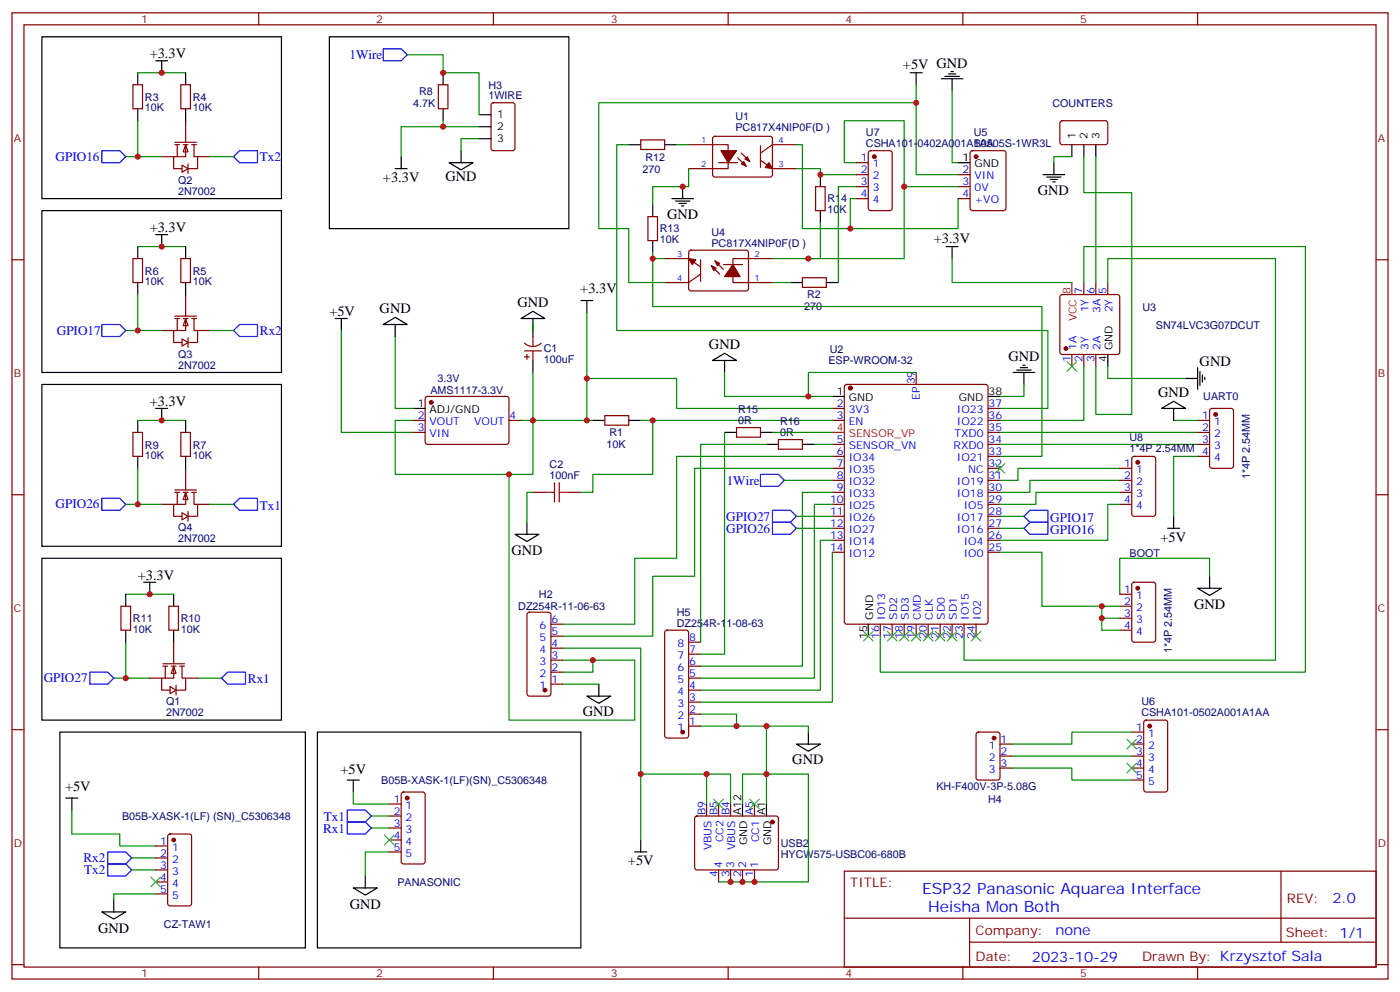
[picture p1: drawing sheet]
<svg xmlns="http://www.w3.org/2000/svg" width="412mm" height="292mm" viewBox="0 0 412 292" stroke-linecap="round" stroke-linejoin="round" font-family="sans-serif">
<g fill="none" stroke="#870000" stroke-width=".35">
<path d="M3.5 3.8h405.4v284.3h-405.4zM7.1 7.3h398.2v277.3h-398.2zM76.2 3.8v3.5M145.3 3.8v3.5M214.5 3.8v3.5M283.6 3.8v3.5M352.8 3.8v3.5M129.1 24.9h2.8v7.1h-2.8zM144.9 30.4l.4-.2h5.7l.6 .5 .1 12.9-.5 .7h-5.9l-.6-.4-.1-13zM3.5 76.4h3.6M405.3 76.4h3.6M248.9 113.3l.5-.2h40.9l.7 .5v69.4l-.4 .6-41.2 .1-.6-.5-.1-69.4z"/>
<path d="M269.9 109.6v3.5M245.2 120.2h3.5M245.2 123.7h3.5M245.2 130.8h3.5M245.2 134.3h3.5M245.2 137.8h3.5M291 120.2h3.6M291 123.7h3.6M291 130.8h3.6M291 134.3h3.6M291 137.8h3.6M291 127.2h3.6"/>
<path d="M3.5 145.6h3.6M245.2 141.4h3.5M245.2 144.9h3.5M245.2 148.4h3.5M245.2 151.9h3.5M245.2 155.5h3.5M245.2 159h3.5M291 141.4h3.6M291 144.9h3.6M291 148.4h3.6M291 151.9h3.6M291 155.5h3.6"/>
<path d="M291 159h3.6M405.3 145.6h3.6M49.7 178.4h2.9v7.1h-2.9zM245.2 162.5h3.5M291 162.5h3.6M259.3 183.7v3.5M262.8 183.7v3.5M266.3 183.7v3.5M269.9 183.7v3.5M273.4 183.7v3.5M276.9 183.7v3.5M280.5 183.7v3.5"/>
<path d="M284 183.7v3.5M287.5 183.7v3.5M3.5 214.7h3.6M405.3 214.7h3.6M248.7 256.4h156.6v28.2h-156.6zM377.3 256.4v20.9M248.7 270.2h156.5M285.6 277.3h119.6M285.6 270.2v14.1M3.5 283.9h3.6M76.2 284.6v3.5M145.3 284.6v3.5"/>
<path d="M214.5 284.6v3.5M283.6 284.6v3.5M352.8 284.6v3.5M405.3 283.9h3.6"/>
</g>
<g fill="none" stroke="#000" stroke-width=".35">
<path d="M97 10.8h70.6v56.5h-70.6zM130.5 21.4v3.5M130.5 32v3.5M141.1 33.8h3.5M141.1 37.3h3.5M141.1 40.8h3.5M245.2 116.7h3.5M291 116.7h3.6M42.3 171.3h3.6M44.1 171.3v3.6M51.2 174.9v3.5M51.2 185.5v3.5"/>
<path d="M255.8 183.7v3.5"/>
</g>
<path d="M112.9 14.4h5.3l1.7 1.7-1.7 1.8h-5.3zM224 139.6h5.3l1.8 1.8-1.8 1.7h-5.3zM227.5 153.7h5.3l1.8 1.8-1.8 1.7h-5.3zM227.5 150.2h5.3l1.8 1.7-1.8 1.8h-5.3zM301.6 151.9l1.8-1.7h5.3v3.5h-5.3zM303.4 153.7h5.3v3.5h-5.3l-1.8-1.7z" fill="none" stroke="#00f" stroke-width=".35"/>
<path d="M118.2 37.3h22.9M130.5 35.5v1.8M37 174.9h14.2M33.5 199.6h10.6M37 189v10.6M58.2 199.6h7.1" fill="none" stroke="#008700" stroke-width=".35"/>
<circle cx="250.5" cy="114.2" r=".53" fill="#870000" stroke="#870000" stroke-width=".35"/>
<path d="M245.2 127.2h3.5" fill="none" stroke="#f00" stroke-width=".35"/>
<g fill="#fff" stroke="#870000" stroke-width=".35">
<path d="M51.2 196l.7 2.2h-1.5z"/>
<path d="M50.1 202l1.8 1.1-1.8 1.1z"/>
</g>
<g fill="none" stroke="#870000" stroke-width=".35">
<path d="M312.4 35.7l.5-.2 13 .1 .4 .6v5.9l-.7 .5-13-.1-.4-.6v-5.7zM157 99v2.8M125.5 116.9l.4-.2h23.6l.4 .7v12.9l-.7 .5-23.5-.1-.5-.6v-12.7zM154.5 101a3.5 3.5 0 0 0 4.9 0M154.5 103.3h5M154.5 105h1.4M155.2 104.3v1.4M157 103.3v2.8M39.2 127.2h2.8v7.1h-2.8zM121.7 123.7h3.5M121.7 127.2h3.5M149.9 123.7h3.6"/>
<path d="M178.2 122.3h7v2.8h-7zM352.8 123.7h3.5M352.8 127.2h3.5M352.8 130.8h3.5M352.8 134.3h3.5M356.5 120.4l.5-.2h5.7l.6 .4 .1 16.5-.5 .7h-5.9l-.6-.4-.1-16.5zM157 144.9h3.5M167.6 144.9h3.5M35.6 178.4h2.9v7.1h-2.9zM44.1 199.6h3.5M48 195.3h6.3M48 196h1.4"/>
<path d="M48.7 196v3.6M50.4 196h1.5M51.2 196v3.6h-3.6v3.5h2.5M51.2 189v6.3M52.9 196h1.4M53.6 196v3.6h1.1v3.5h-2.8M54.7 199.6h3.5M51.9 201.7v2.8M114.7 236.6h3.5M118.4 233.3l.5-.2h5.6l.7 .4v20l-.4 .7h-5.9l-.7-.4v-20zM114.7 250.7h3.5M114.7 247.2h3.5"/>
<path d="M114.7 243.7h3.5M114.7 240.1h3.5"/>
</g>
<g fill="none" stroke="#000" stroke-width=".35">
<path d="M116.4 49.6h3.5M118.2 46.1v3.5M315.7 42.6v3.5M319.3 42.6v3.5M322.8 42.6v3.5M98.8 93.7h3.5M100.5 93.7v3.6M157 95.5v3.5M171.1 88.4h3.5M172.9 88.4v3.6M12.3 113.1h70.6v47.7h-70.6zM157 106.1v3.5"/>
<path d="M298.4 109.6h6.4M299.5 108.9h4.2M300.6 108.2h2.1M301.3 107.5h.7M301.6 109.6v3.5M40.6 123.7v3.5M40.6 134.3v3.5M121.7 120.2h3.5M174.6 123.7h3.6M185.2 123.7h3.5M12.3 164.3h70.6v47.6h-70.6zM37 174.9v3.5"/>
<path d="M37 185.5v3.5M17.6 215.4h72.4v63.5h-72.4zM93.5 215.4h77.6v63.5h-77.6zM19.4 234.8h3.5M21.2 234.8v3.6M102.3 229.6h3.5M104.1 229.6v3.5"/>
</g>
<path d="M30 146.6h5.3l1.7 1.8-1.7 1.8h-5.3zM68.8 148.4l1.8-1.8h5.2v3.6h-5.2zM26.5 197.8h5.2l1.8 1.8-1.8 1.7h-5.2zM65.3 199.6l1.7-1.8h5.3v3.5h-5.3zM102.3 238.4h5.3l1.8 1.7-1.8 1.8h-5.3zM31.7 254.2h5.3l1.8 1.8-1.8 1.8h-5.3zM31.7 250.7h5.3l1.8 1.8-1.8 1.7h-5.3zM102.3 241.9h5.3l1.8 1.8-1.8 1.7h-5.3z" fill="none" stroke="#00f" stroke-width=".35"/>
<g fill="none" stroke="#008700" stroke-width=".35">
<path d="M119.9 16.1h10.6v5.3h10.6v12.4M118.2 37.3v8.8M135.8 40.8h5.3M100.5 97.3v29.9h21.2M301.6 113.1v3.6h-7M294.6 127.2h58.2M294.6 130.8h58.2M345.7 123.7h7.1M231.1 141.4h14.1M234.6 151.9h10.6M234.6 155.5h10.6M294.6 162.5h12.3v15.9h17.7v3.5h5.2"/>
<path d="M104.1 233.1v3.5h10.6M38.8 252.5h7.1M38.8 256h7.1M109.4 243.7h5.3M109.4 240.1h5.3"/>
</g>
<path d="M160.5 144.9h2.8M163.3 142.1v5.6M164.7 142.1v5.6M164.7 144.9h2.9" fill="none" stroke="#a10000" stroke-width=".35"/>
<g fill="#870000" stroke="#870000" stroke-width=".35">
<circle cx="358.1" cy="122" r=".53"/>
<circle cx="127" cy="118.4" r=".53"/>
<circle cx="119.9" cy="234.8" r=".53"/>
</g>
<g fill="none" stroke="#3c3" stroke-width=".35">
<path d="M293.2 136.4l2.8 2.8M296 136.4l-2.8 2.8M261.4 185.8l2.8 2.8M264.2 185.8l-2.8 2.8M264.9 185.8l2.9 2.8M267.8 185.8l-2.9 2.8M268.5 185.8l2.8 2.8M271.3 185.8l-2.8 2.8M272 185.8l2.8 2.8M274.8 185.8l-2.8 2.8M275.5 185.8l2.8 2.8M278.3 185.8l-2.8 2.8"/>
<path d="M279 185.8l2.9 2.8M281.9 185.8l-2.9 2.8M286.1 185.8l2.8 2.8M288.9 185.8l-2.8 2.8"/>
</g>
<g fill="#fff" stroke="#870000" stroke-width=".35">
<path d="M54.7 144.9l.7 2.1h-1.4z"/>
<path d="M53.6 150.9l1.8 1-1.8 1.1z"/>
</g>
<g fill="none" stroke="#870000" stroke-width=".35">
<path d="M39.2 76.1h2.8v7h-2.8zM53.3 127.2h2.8v7.1h-2.8zM54.7 137.8v6.4M47.6 148.4h3.6M51.5 144.2h6.4M51.5 144.9h1.4M52.2 144.9v3.5M54 144.9h1.4M54.7 144.9v3.5h-3.5v3.5h2.4M55.4 150.5v2.9M56.4 144.9h1.5M57.1 144.9v3.5h1.1v3.5h-2.8"/>
<path d="M58.2 148.4h3.5"/>
</g>
<path d="M12.3 62h70.6v47.6h-70.6zM40.6 72.6v3.5M40.6 83.1v3.6M45.9 120.2h3.5M47.6 120.2v3.5M54.7 123.7v3.5M54.7 134.3v3.5" fill="none" stroke="#000" stroke-width=".35"/>
<path d="M40.6 123.7h14.1M40.6 137.8v10.6M37 148.4h10.6M61.7 148.4h7.1" fill="none" stroke="#008700" stroke-width=".35"/>
<path d="M30 95.5h5.3l1.7 1.8-1.7 1.7h-5.3zM68.8 97.3l1.8-1.8h5.2v3.5h-5.2z" fill="none" stroke="#00f" stroke-width=".35"/>
<g fill="#fff" stroke="#870000" stroke-width=".35">
<path d="M54.7 93.7l.7 2.1h-1.4z"/>
<path d="M53.6 99.7l1.8 1.1-1.8 1z"/>
</g>
<g fill="none" stroke="#870000" stroke-width=".35">
<path d="M39.2 24.9h2.8v7.1h-2.8zM53.3 76.1h2.8v7h-2.8zM47.6 97.3h3.6M51.5 93h6.4M51.5 93.7h1.4M52.2 93.7v3.6M54 93.7h1.4M54.7 93.7v3.6h-3.5v3.5h2.4M54.7 86.7v6.3M55.4 99.4v2.8M56.4 93.7h1.5M57.1 93.7v3.6h1.1v3.5h-2.8"/>
<path d="M58.2 97.3h3.5"/>
</g>
<path d="M12.3 10.8h70.6v47.7h-70.6zM40.6 21.4v3.5M40.6 32v3.5M45.9 69h3.5M47.6 69v3.6M54.7 72.6v3.5M54.7 83.1v3.6" fill="none" stroke="#000" stroke-width=".35"/>
<path d="M40.6 72.6h14.1M37 97.3h10.6M40.6 86.7v10.6M61.7 97.3h7.1" fill="none" stroke="#008700" stroke-width=".35"/>
<path d="M30 44.3h5.3l1.7 1.8-1.7 1.8h-5.3zM68.8 46.1l1.8-1.8h5.2v3.6h-5.2z" fill="none" stroke="#00f" stroke-width=".35"/>
<g fill="#fff" stroke="#870000" stroke-width=".35">
<path d="M54.7 42.6l.7 2.1h-1.4z"/>
<path d="M53.6 48.6l1.8 1-1.8 1.1z"/>
</g>
<g fill="none" stroke="#870000" stroke-width=".35">
<path d="M53.3 24.9h2.8v7.1h-2.8zM54.7 35.5v6.4M47.6 46.1h3.6M51.5 41.9h6.4M51.5 42.6h1.4M52.2 42.6v3.5M54 42.6h1.4M54.7 42.6v3.5h-3.5v3.5h2.4M55.4 48.2v2.8M56.4 42.6h1.5M57.1 42.6v3.5h1.1v3.5h-2.8M58.2 46.1h3.5"/>
<path d="M188.7 41.2h7.1v2.8h-7.1zM202.8 42.6h11.7v7h-11.7M210.1 40.3l.5-.2 16.5 .1 .4 .6v10.9l-.7 .4-16.5-.1-.4-.6v-10.6zM211.7 47.9h5.6M217.3 46.5l2.5 2.4M218.4 45l2.4 2.5M224 47.2l3.5 2.4h7.1M224 42.9v6.4M234.6 42.6h-7.1l-3.5 2.4M240.2 54.9h2.9v7.1h-2.9zM252.2 47.9h3.6M252.2 51.4h3.6"/>
<path d="M252.2 54.9h3.6M252.2 58.5h3.6M256 44.6l.5-.3h5.6l.7 .5v16.5l-.4 .6-5.9 .1-.7-.5v-16.5zM282.2 51.4h3.6M282.2 54.9h3.6M282.2 58.5h3.6M286 44.6l.5-.3h9.1l.7 .5v16.5l-.4 .6-9.4 .1-.7-.5v-16.5zM190.9 63.7h2.8v7.1h-2.8zM195.8 76.1h7l3.6 2.5M203.1 73.8l.5-.2 16.5 .1 .4 .6-.1 10.9-.6 .4h-16.5l-.5-.7v-10.6zM206.4 76.4v6.4M209.5 78.2l2.5 2.5"/>
<path d="M210.6 76.8l2.5 2.5M213.1 77.9h5.6M227.5 76.1h-11.6v7h11.6M206.4 80.7l-3.6 2.4h-7M236.4 81.7h7v2.9h-7zM312.4 86.9l.5-.2h16.2l.5 .2 .2 .5v16.2l-.2 .5-.5 .2h-16.2l-.5-.2-.2-.5v-16.2zM319.3 83.1v3.6M322.8 83.1v3.6M326.3 83.1v3.6M315.7 104.3v3.5M319.3 104.3v3.5M322.8 104.3v3.5"/>
<path d="M217 125.8h7v2.9h-7zM229.3 129.4h7.1v2.8h-7.1zM329.8 137.8h3.6M333.6 134.5l.5-.2h5.6l.7 .4v16.5l-.4 .7h-5.9l-.7-.4v-16.5zM329.8 141.4h3.6M329.8 144.9h3.6M329.8 148.4h3.6M329.8 174.9h3.6M329.8 178.4h3.6M333.6 171.6l.5-.3h5.6l.7 .5v16.5l-.4 .6-5.9 .1-.7-.5v-16.5zM155.5 180.4l.4-.2h5.7l.6 .4 .1 23.6-.5 .6-5.9 .1-.6-.5-.1-23.5zM162.3 197.8h3.5"/>
<path d="M162.3 194.3h3.5M162.3 190.7h3.5M162.3 187.2h3.5M162.3 183.7h3.5M196 185.7l.5-.2h5.6l.5 .2 .2 .5v30.3l-.2 .5-.5 .2h-5.6l-.5-.2-.2-.5v-30.3zM202.8 199.6h3.6M202.8 196h3.6M202.8 192.5h3.6M202.8 189h3.6M329.8 181.9h3.6M329.8 185.5h3.6M162.3 201.3h3.5"/>
<path d="M202.8 213.7h3.6M202.8 210.1h3.6M202.8 206.6h3.6M202.8 203.1h3.6M287.7 215.6l.5-.2h5.7l.6 .5 .1 12.9-.5 .7-5.9 .1-.6-.5-.1-13zM294.6 219h3.5M333.4 215.4h3.5M333.4 219h3.5M337.1 212.1l.5-.2h5.7l.6 .4 .1 20.1-.5 .6-5.9 .1-.6-.5-.1-20zM208.1 236.6v3.5M211.7 236.6v3.5M215.2 236.6v3.5"/>
<path d="M222.2 236.6v3.5M294.6 222.5h3.5M294.6 226h3.5M333.4 222.5h3.5M333.4 226h3.5M333.4 229.6h3.5M45.9 259.5h3.5M45.9 256h3.5M45.9 252.5h3.5M45.9 249h3.5M49.6 245.6l.5-.2h5.6l.7 .5v20l-.4 .6-5.9 .1-.7-.5v-20zM204.8 240.3l.5-.2 23.6 .1 .4 .6-.1 14.8-.6 .4-23.6-.1-.4-.6v-14.5z"/>
<path d="M211.7 256v3.5M215.2 256v3.5M218.7 256v3.5M222.2 256v3.5M45.9 263.1h3.5"/>
</g>
<g fill="none" stroke="#000" stroke-width=".35">
<path d="M45.9 17.9h3.5M47.6 17.9v3.5M54.7 21.4v3.5M54.7 32v3.5M268.1 21.4h3.5M269.9 21.4v3.5M277.3 23.2h6.3M278.3 22.5h4.3M279.4 21.8h2.1M280.1 21.1h.7M280.5 23.2v3.5M132.3 47.9h7l-3.5 2.1z"/>
<path d="M135.8 44.3v3.6M185.2 42.6h3.5M195.8 42.6h3.5M197.9 58.5h6.4M199 59.2h4.2M200 59.9h2.1M201.1 54.9v3.6M241.7 51.4v3.5M282.2 47.9h3.6M307.3 51.4h6.3M308.3 52.1h4.3M309.4 52.8h2.1"/>
<path d="M310.1 53.5h.7M310.4 47.9v3.5M192.3 60.2v3.5M192.3 70.8v3.5M200.7 60.6h.7M241.7 62v3.5M278.7 72.6h3.5M280.5 72.6v3.5M112.9 95.5l3.5-2.1 3.5 2.1zM116.4 95.5v3.5M153.5 93.7l3.5-2.1 3.5 2.1zM157 93.7v3.6"/>
<path d="M232.8 83.1h3.6M243.4 83.1h3.5M209.9 106.1l3.5-2.1 3.6 2.1zM213.4 106.1v3.5M326.3 104.3v3.5M349.2 111.4h3.6M352.8 108.2v6.3M353.5 109.3v4.2M354.2 110.3v2.1M354.9 111v.7M213.4 127.2h3.6M224 127.2h3.5"/>
<path d="M225.8 130.8h3.5M236.4 130.8h3.5M342.2 120.2l3.5-2.1 3.5 2.1zM345.7 120.2v3.5M151.7 157.2h7l-3.5 2.1zM155.2 153.7v3.5M344 155.5h3.5M345.7 151.9v3.6M352.8 173.1h7l-3.5 2.1zM356.3 169.6v3.5M172.9 204.9h7l-3.5 2.1zM176.4 201.3v3.6"/>
<path d="M234.6 219h7.1l-3.6 2.1zM238.1 215.4v3.6M218.7 236.6v3.5M225.8 236.6v3.5M107.6 257.8v3.5M187 250.7h3.5M188.7 247.2v3.5M30 268.4h7l-3.5 2.1zM33.5 264.8v3.6M104.1 261.3h7l-3.5 2.1z"/>
</g>
<g fill="none" stroke="#008700" stroke-width=".35">
<path d="M40.6 21.4h14.1M40.6 35.5v10.6M269.9 24.9v26.5h12.3M269.9 30.2h-93.5v37.1h8.8v15.8h10.6M280.5 26.7v21.2h1.7M37 46.1h10.6M61.7 46.1h7.1M135.8 40.8v3.5M185.2 42.6h-3.5v54.7h127v22.9h-14.1M199.3 42.6h3.5M202.8 49.6v5.3h-10.5v5.3M234.6 49.6h7.1v1.8h10.5"/>
<path d="M234.6 42.6h1.8v24.7h14.1M252.2 47.9h-3.5v-12.4h17.6v19.4h15.9M252.2 58.5h-1.7v8.8h31.7v-8.8M252.2 54.9h-5.3v28.2M266.3 54.9v21.2h-28.2M315.7 46.1h-5.3v1.8M319.3 46.1v10.6h14.1v65.3h-10.6v-14.2M322.8 46.1v37M192.3 74.3v1.8h3.5M192.3 76.1v14.1h114.6v44.1h-12.3M241.7 65.5v10.6h-14.2M280.5 76.1v7h35.2"/>
<path d="M116.4 99v21.2h5.3M157 95.5v1.8M172.9 92v31.7M227.5 83.1h5.3M319.3 83.1v-10.5h65.2v125.2h-125.2v-10.6M326.3 83.1v-7h49.4v118.2h-91.7v-7.1M157 109.6v30h-40.6v-15.9h5.3M172.9 111.4h26.4v8.8h45.9M213.4 109.6v7.1h31.8M269.9 109.6h-31.8v7.1M319.3 107.8v15.9h-24.7M326.3 107.8v3.6h22.9"/>
<path d="M149.9 139.6v72.3h37.1v-17.6h-21.2M153.5 123.7h21.1M188.7 123.7h3.6M213.4 127.2v65.3h-7M225.8 130.8h-19.4v58.2M227.5 127.2h17.7M239.9 130.8h5.3M245.2 123.7h-52.9v15.9h-17.7v5.3h-3.5M245.2 134.3h-45.9v30h-12.3v19.4h-21.2M245.2 137.8h-40.6v31.8h-12.3v17.6h-26.5M329.8 137.8h-29.9v3.6h-5.3M352.8 134.3h-7.1v17.6"/>
<path d="M157 144.9h-1.8v8.8M245.2 159h-3.5v44.1h-35.3M245.2 148.4h-5.3v51.2h-33.5M245.2 144.9h-8.8v51.1h-30M294.6 155.5h7M294.6 151.9h7M329.8 141.4h-26.4v3.5h-8.8M329.8 148.4h-3.5v10.6h-31.7M329.8 144.9h-24.6v3.5h-10.6M245.2 162.5v44.1h-38.8M324.6 178.4h5.2M356.3 169.6v-5.3h-26.5v10.6"/>
<path d="M165.8 190.7h22.9v56.5M174.6 194.3v3.5h-8.8M324.6 181.9v3.6h5.2M165.8 201.3h10.6M206.4 213.7h31.7v1.7M206.4 210.1h10.6v3.6M225.8 213.7v22.9M333.4 215.4h-17.7v3.6h-17.6M21.2 238.4v7h14.1v3.6h10.6M188.7 227.8h19.4v8.8M208.1 227.8h7.1v8.8M218.7 236.6v-8.8h19.4v31.7h-26.4"/>
<path d="M298.1 226h17.6v3.6h17.7M298.1 222.5h35.3M114.7 250.7h-7.1v7.1M45.9 263.1h-12.4v1.7"/>
</g>
<g fill="none" stroke="#3c3" stroke-width=".35">
<path d="M314.3 106.4l2.8 2.9M317.1 106.4l-2.8 2.9M254.4 185.8l2.8 2.8M257.2 185.8l-2.8 2.8M332 217.6l2.8 2.8M334.8 217.6l-2.8 2.8M210.3 235.2l2.8 2.8M213.1 235.2l-2.8 2.8M220.8 235.2l2.9 2.8M223.7 235.2l-2.9 2.8M332 224.6l2.8 2.8M334.8 224.6l-2.8 2.8"/>
<path d="M44.4 258.1l2.9 2.8M47.3 258.1l-2.9 2.8M113.2 245.8l2.9 2.8M116.1 245.8l-2.9 2.8"/>
</g>
<g fill="#870000" stroke="#870000" stroke-width=".35">
<path d="M226.5 47.9l1 1.7-2.1-.3z"/>
<path d="M218.4 48.2l.7-.7 .7 1.4z"/>
<path d="M219.4 46.8l.7-.7 .7 1.4z"/>
<path d="M212.4 44.3h4.6l-2.5 3.6z"/>
<path d="M202.8 76.1l2.2 .3-1.1 1.5z"/>
<path d="M210.6 76.8l1.4 .7-.7 .7z"/>
<path d="M209.5 78.2l1.5 .7-.7 .7z"/>
<path d="M215.9 77.9l2.1 3.5h-4.6z"/>
<circle cx="51.2" cy="247.2" r=".53"/>
<circle cx="314" cy="102.6" r=".53"/>
<circle cx="160.5" cy="203.1" r=".53"/>
<circle cx="287.5" cy="46.1" r=".53"/>
<circle cx="338.7" cy="213.7" r=".53"/>
<circle cx="257.5" cy="46.1" r=".53"/>
<circle cx="292.8" cy="217.2" r=".53"/>
<circle cx="335.1" cy="136.1" r=".53"/>
<circle cx="201.1" cy="215.4" r=".53"/>
<circle cx="335.1" cy="173.1" r=".53"/>
<circle cx="227.5" cy="241.9" r=".53"/>
</g>
<path d="M315.7 83.1v3.6" fill="none" stroke="#f00" stroke-width=".35"/>
<g fill="#c00">
<circle cx="44.1" cy="174.9" r=".88"/>
<circle cx="37" cy="199.6" r=".88"/>
<circle cx="130.5" cy="37.3" r=".88"/>
<circle cx="40.6" cy="148.4" r=".88"/>
<circle cx="47.6" cy="123.7" r=".88"/>
<circle cx="40.6" cy="97.3" r=".88"/>
<circle cx="47.6" cy="72.6" r=".88"/>
<circle cx="40.6" cy="46.1" r=".88"/>
<circle cx="47.6" cy="21.4" r=".88"/>
<circle cx="192.3" cy="123.7" r=".88"/>
<circle cx="157" cy="123.7" r=".88"/>
<circle cx="172.9" cy="123.7" r=".88"/>
<circle cx="172.9" cy="111.4" r=".88"/>
<circle cx="149.9" cy="139.6" r=".88"/>
<circle cx="217" cy="213.7" r=".88"/>
<circle cx="174.6" cy="194.3" r=".88"/>
<circle cx="266.3" cy="54.9" r=".88"/>
<circle cx="238.1" cy="76.1" r=".88"/>
<circle cx="269.9" cy="30.2" r=".88"/>
<circle cx="201.1" cy="54.9" r=".88"/>
<circle cx="241.7" cy="51.4" r=".88"/>
<circle cx="250.5" cy="67.3" r=".88"/>
<circle cx="192.3" cy="76.1" r=".88"/>
<circle cx="130.5" cy="21.4" r=".88"/>
<circle cx="324.6" cy="178.4" r=".88"/>
<circle cx="324.6" cy="181.9" r=".88"/>
<circle cx="188.7" cy="227.8" r=".88"/>
<circle cx="208.1" cy="227.8" r=".88"/>
<circle cx="225.8" cy="213.7" r=".88"/>
<circle cx="225.8" cy="227.8" r=".88"/>
<circle cx="218.7" cy="259.5" r=".88"/>
<circle cx="215.2" cy="259.5" r=".88"/>
<circle cx="222.3" cy="259.5" r=".88"/>
<circle cx="238.1" cy="116.7" r=".88"/>
</g>
<g font-size="4.6" fill="#00f">
<text x="271.6" y="263.1">ESP32 Panasonic Aquarea Interface</text>
<text x="273.4" y="268.4">Heisha Mon Both</text>
</g>
<g font-size="4.2">
<text x="44.1" y="17.2">+3.3V</text>
<text x="266" y="20.2">+5V GND</text>
<text x="112.8" y="53.6">+3.3V</text>
<text x="131.2" y="53.2">GND</text>
<text x="305.7" y="57.4">GND</text>
<text x="196.5" y="64.5">GND</text>
<text x="44.1" y="68.3">+3.3V</text>
<text x="275.1" y="71.6">+3.3V</text>
<text x="170.9" y="86.3">+3.3V</text>
<text x="97" y="93">+5V</text>
<text x="111.8" y="92.2">GND</text>
<text x="152.4" y="90.5">GND</text>
<text x="208.8" y="102.8">GND</text>
<text x="297" y="106.4">GND</text>
<text x="353.4" y="107.6">GND</text>
<text x="44.1" y="119.5">+3.3V</text>
<text x="341.1" y="116.9">GND</text>
<text x="341.9" y="159.4">+5V</text>
<text x="150.6" y="163.3">GND</text>
<text x="40.6" y="170.6">+3.3V</text>
<text x="351.7" y="179.2">GND</text>
<text x="171.7" y="210.8">GND</text>
<text x="100.3" y="227.8">+5V</text>
<text x="233.4" y="225">GND</text>
<text x="19.1" y="232.8">+5V</text>
<text x="185" y="254.6">+5V</text>
<text x="103" y="267.4">GND</text>
<text x="28.9" y="274.4">GND</text>
</g>
<g font-size="4.2" fill="#00f">
<text x="392.5" y="265.6">2.0</text>
<text x="310.9" y="275.2">none</text>
<text x="304" y="283">2023-10-29</text>
</g>
<g font-size="3.9" fill="#00f">
<text x="102.9" y="17.4">1Wire</text>
<text x="16.4" y="47.4">GPIO16</text>
<text x="76.6" y="47.5">Tx2</text>
<text x="16.7" y="98.5">GPIO17</text>
<text x="76.6" y="98.6">Rx2</text>
<text x="214.1" y="142.6">1Wire</text>
<text x="16.4" y="149.6">GPIO26</text>
<text x="76.6" y="150">Tx1</text>
<text x="214" y="153.2">GPIO27</text>
<text x="309.4" y="153.5">GPIO17</text>
<text x="214" y="156.7">GPIO26</text>
<text x="309.4" y="157">GPIO16</text>
<text x="12.9" y="200.8">GPIO27</text>
<text x="73" y="201.1">Rx1</text>
<text x="95.2" y="245.3">Rx1</text>
<text x="95.4" y="241.7">Tx1</text>
<text x="24.6" y="253.7">Rx2</text>
<text x="24.8" y="257.2">Tx2</text>
</g>
<g font-size="3.9" fill="#800">
<text x="250.5" y="260.9">TITLE:</text>
<text x="379.1" y="265.6">REV:</text>
<text x="287.4" y="275.1">Company:</text>
<text x="378.7" y="275.8">Sheet: 1/1</text>
<text x="287.4" y="282.8">Date:</text>
<text x="336.4" y="282.9">Drawn By: Krzysztof Sala</text>
</g>
<g font-size="3.2" fill="#800">
<text x="41.6" y="6.8">1</text>
<text x="110.8" y="6.8">2</text>
<text x="179.9" y="6.8">3</text>
<text x="249.1" y="6.8">4</text>
<text x="318.2" y="6.8">5</text>
<text x="4.1" y="41.9">A</text>
<text x="405.9" y="41.9">A</text>
<text x="4.1" y="111">B</text>
<text x="405.9" y="111">B</text>
<text x="4.1" y="180.2">C</text>
<text x="405.9" y="180.2">C</text>
<text x="4.1" y="249.3">D</text>
<text x="405.9" y="249.3">D</text>
<text x="41.6" y="287.6">1</text>
<text x="110.8" y="287.6">2</text>
<text x="179.9" y="287.6">3</text>
<text x="249.1" y="287.6">4</text>
<text x="318.2" y="287.6">5</text>
</g>
<g font-size="3.2" fill="#000080">
<text x="42.7" y="29.7">R3</text>
<text x="56.8" y="29.7">R4</text>
<text x="123.5" y="27.9">R8</text>
<text x="143.9" y="29.2">1WIRE</text>
<text x="143.9" y="26.1">H3</text>
<text x="42.7" y="32.8">10K</text>
<text x="56.8" y="32.8">10K</text>
<text x="121.7" y="31.4">4.7K</text>
<text x="216.6" y="35.4">U1</text>
<text x="310" y="31.4">COUNTERS</text>
<text x="216.6" y="38.7">PC817X4NIP0F(D )</text>
<text x="255.1" y="40.1">U7</text>
<text x="286.8" y="40">U5</text>
<text x="190.1" y="47.2">R12</text>
<text x="255.1" y="43.3">CSHA101-0402A001A1AA</text>
<text x="286.8" y="43.2">B0505S-1WR3L</text>
<text x="189.2" y="50.8">270</text>
<text x="52.5" y="57.3">2N7002</text>
<text x="52.5" y="54.1">Q2</text>
<text x="243.8" y="59.6">R14</text>
<text x="243.8" y="62.8">10K</text>
<text x="194.4" y="71.6">10K</text>
<text x="194.4" y="68.4">R13</text>
<text x="209.6" y="69.3">U4</text>
<text x="209.6" y="72.6">PC817X4NIP0F(D )</text>
<text x="42.7" y="83.9">10K</text>
<text x="42.7" y="80.8">R6</text>
<text x="56.8" y="83.9">10K</text>
<text x="56.8" y="80.8">R5</text>
<text x="237.7" y="87.8">R2</text>
<text x="236.9" y="91.3">270</text>
<text x="336.5" y="91.4">U3</text>
<text x="340.5" y="96.7">SN74LVC3G07DCUT</text>
<text x="52.5" y="105.2">Q3</text>
<text x="160.2" y="106.9">100uF</text>
<text x="160.2" y="103.7">C1</text>
<text x="244" y="107.1">ESP-WROOM-32</text>
<text x="244.4" y="103.8">U2</text>
<text x="52.5" y="108.5">2N7002</text>
<text x="128.9" y="112.5">3.3V</text>
<text x="126.8" y="116">AMS1117-3.3V</text>
<text x="354.4" y="117.8">UART0</text>
<text x="217.5" y="124.8">0R</text>
<text x="217.5" y="121.6">R15</text>
<text x="229.8" y="125.1">R16</text>
<text x="42.7" y="132">R9</text>
<text x="56.8" y="132">R7</text>
<text x="178.7" y="131.9">10K</text>
<text x="179.5" y="128.4">R1</text>
<text x="229.8" y="128.3">0R</text>
<text x="332.7" y="129.9">U8</text>
<text x="42.7" y="135.1">10K</text>
<text x="56.8" y="135.1">10K</text>
<text x="161.9" y="137.8">C2</text>
<text x="332.7" y="133.1">1*4P 2.54MM</text>
<text x="161.9" y="141">100nF</text>
<text x="368.2" y="141" transform="rotate(-90 368.2 141)">1*4P 2.54MM</text>
<text x="52.5" y="159.6">2N7002</text>
<text x="52.5" y="156.4">Q4</text>
<text x="332.7" y="163.8">BOOT</text>
<text x="152.7" y="179.5">DZ254R-11-06-63</text>
<text x="158.8" y="175.9">H2</text>
<text x="39.2" y="183.1">R11</text>
<text x="53.3" y="183.1">R10</text>
<text x="199.3" y="184.4">DZ254R-11-08-63</text>
<text x="199.3" y="181.2">H5</text>
<text x="39.2" y="186.2">10K</text>
<text x="53.3" y="186.2">10K</text>
<text x="345.2" y="192.2" transform="rotate(-90 345.2 192.2)">1*4P 2.54MM</text>
<text x="49" y="207.5">Q1</text>
<text x="336.2" y="207.5">U6</text>
<text x="49" y="210.8">2N7002</text>
<text x="336.2" y="210.8">CSHA101-0502A001A1AA</text>
<text x="112.3" y="230.6">B05B-XASK-1(LF)(SN)_C5306348</text>
<text x="275.9" y="232.5">KH-F400V-3P-5.08G</text>
<text x="291.1" y="236.3">H4</text>
<text x="35.9" y="241.3">B05B-XASK-1(LF) (SN)_C5306348</text>
<text x="230" y="249.2">USB2</text>
<text x="230" y="252.4">HYCW575-USBC06-680B</text>
<text x="117.1" y="260.6">PANASONIC</text>
<text x="48.3" y="273">CZ-TAW1</text>
</g>
<g font-size="3.2">
<text x="146.4" y="34.8">1</text>
<text x="146.4" y="41.9">3</text>
<text x="146.4" y="38.3">2</text>
<text x="316.8" y="40.8" transform="rotate(-90 316.8 40.8)">1</text>
<text x="320.3" y="40.8" transform="rotate(-90 320.3 40.8)">2</text>
<text x="323.8" y="40.8" transform="rotate(-90 323.8 40.8)">3</text>
<text x="283.6" y="47.5">1</text>
<text x="287.1" y="49.3">GND</text>
<text x="326" y="106.5" transform="rotate(-90 326 106.5)">4</text>
<text x="327.7" y="103" transform="rotate(-90 327.7 103)">GND</text>
<text x="123" y="119.8">1</text>
<text x="246.5" y="116.3">1</text>
<text x="250" y="118.1">GND</text>
<text x="282.5" y="118.1">GND</text>
<text x="291.2" y="116.3">38</text>
<text x="126.5" y="121.6">ADJ/GND</text>
<text x="257.2" y="182.4" transform="rotate(-90 257.2 182.4)">GND</text>
<text x="255.4" y="187.9" transform="rotate(-90 255.4 187.9)">15</text>
<text x="218.4" y="240" transform="rotate(-90 218.4 240)">A12</text>
<text x="225.4" y="240" transform="rotate(-90 225.4 240)">A1</text>
<text x="220.1" y="248.7" transform="rotate(-90 220.1 248.7)">GND</text>
<text x="227.2" y="248.7" transform="rotate(-90 227.2 248.7)">GND</text>
</g>
<g font-size="3.2" fill="#00f">
<text x="253.6" y="47.5">1</text>
<text x="253.6" y="51">2</text>
<text x="257.1" y="49.3">1</text>
<text x="257.1" y="52.8">2</text>
<text x="283.6" y="51">2</text>
<text x="287.1" y="52.8">VIN</text>
<text x="253.6" y="54.6">3</text>
<text x="253.6" y="58.1">4</text>
<text x="257.1" y="56.3">3</text>
<text x="257.1" y="59.9">4</text>
<text x="283.6" y="54.6">3</text>
<text x="283.6" y="58.1">4</text>
<text x="287.1" y="56.3">0V</text>
<text x="287.1" y="59.9">+VO</text>
<text x="318.9" y="86.5" transform="rotate(-90 318.9 86.5)">7</text>
<text x="322.4" y="86.5" transform="rotate(-90 322.4 86.5)">6</text>
<text x="326" y="86.5" transform="rotate(-90 326 86.5)">5</text>
<text x="320.7" y="92" transform="rotate(-90 320.7 92)">1Y</text>
<text x="324.2" y="92.2" transform="rotate(-90 324.2 92.2)">3A</text>
<text x="327.7" y="92" transform="rotate(-90 327.7 92)">2Y</text>
<text x="315.4" y="106.5" transform="rotate(-90 315.4 106.5)">1</text>
<text x="317.1" y="103" transform="rotate(-90 317.1 103)">1A</text>
<text x="318.9" y="106.5" transform="rotate(-90 318.9 106.5)">2</text>
<text x="320.7" y="103" transform="rotate(-90 320.7 103)">3Y</text>
<text x="322.4" y="106.5" transform="rotate(-90 322.4 106.5)">3</text>
<text x="324.2" y="103" transform="rotate(-90 324.2 103)">2A</text>
<text x="269.5" y="113.1" transform="rotate(-90 269.5 113.1)">39</text>
<text x="246.5" y="119.8">2</text>
<text x="270.9" y="117.8" transform="rotate(-90 270.9 117.8)">EP</text>
<text x="291.2" y="119.8">37</text>
<text x="123" y="123.4">2</text>
<text x="126.5" y="125.1">VOUT</text>
<text x="139.7" y="125.1">VOUT</text>
<text x="150.1" y="123.4">4</text>
<text x="246.5" y="123.4">3</text>
<text x="250" y="121.6">3V3</text>
<text x="250" y="125.1">EN</text>
<text x="281.9" y="125.1">IO22</text>
<text x="281.9" y="121.6">IO23</text>
<text x="291.2" y="123.4">36</text>
<text x="354.1" y="123.4">1</text>
<text x="357.6" y="125.1">1</text>
<text x="123" y="126.9">3</text>
<text x="126.5" y="128.7">VIN</text>
<text x="246.5" y="130.4">5</text>
<text x="281.1" y="128.7">TXD0</text>
<text x="291.2" y="130.4">34</text>
<text x="291.2" y="126.9">35</text>
<text x="354.1" y="126.9">2</text>
<text x="354.1" y="130.4">3</text>
<text x="357.6" y="128.7">2</text>
<text x="246.5" y="133.9">6</text>
<text x="246.5" y="137.5">7</text>
<text x="250" y="132.2">SENSOR_VN</text>
<text x="250" y="135.7">IO34</text>
<text x="280.9" y="132.2">RXD0</text>
<text x="281.9" y="135.7">IO21</text>
<text x="291.2" y="137.5">32</text>
<text x="291.2" y="133.9">33</text>
<text x="331.2" y="137.5">1</text>
<text x="354.1" y="133.9">4</text>
<text x="357.6" y="132.2">3</text>
<text x="357.6" y="135.7">4</text>
<text x="246.5" y="141">8</text>
<text x="250" y="139.2">IO35</text>
<text x="250" y="142.8">IO32</text>
<text x="281.9" y="142.8">IO19</text>
<text x="285.1" y="139.2">NC</text>
<text x="291.2" y="141">31</text>
<text x="331.2" y="141">2</text>
<text x="334.7" y="139.2">1</text>
<text x="334.7" y="142.8">2</text>
<text x="244.5" y="148.1">10</text>
<text x="246.5" y="144.5">9</text>
<text x="250" y="146.3">IO33</text>
<text x="250" y="149.8">IO25</text>
<text x="281.9" y="146.3">IO18</text>
<text x="283.9" y="149.8">IO5</text>
<text x="291.2" y="148.1">29</text>
<text x="291.2" y="144.5">30</text>
<text x="331.2" y="144.5">3</text>
<text x="331.2" y="148.1">4</text>
<text x="334.7" y="146.3">3</text>
<text x="334.7" y="149.8">4</text>
<text x="244.5" y="151.6">11</text>
<text x="244.5" y="155.1">12</text>
<text x="250" y="153.4">IO26</text>
<text x="281.9" y="153.4">IO17</text>
<text x="291.2" y="155.1">27</text>
<text x="291.2" y="151.6">28</text>
<text x="244.5" y="158.6">13</text>
<text x="250" y="156.9">IO27</text>
<text x="250" y="160.4">IO14</text>
<text x="281.9" y="156.9">IO16</text>
<text x="283.9" y="160.4">IO4</text>
<text x="291.2" y="158.6">26</text>
<text x="244.5" y="162.2">14</text>
<text x="250" y="163.9">IO12</text>
<text x="283.9" y="163.9">IO0</text>
<text x="291.2" y="162.2">25</text>
<text x="331.2" y="174.5">1</text>
<text x="331.2" y="178">2</text>
<text x="334.7" y="176.3">1</text>
<text x="334.7" y="179.8">2</text>
<text x="159" y="185.1">6</text>
<text x="162.5" y="183.3">6</text>
<text x="260.7" y="182.4" transform="rotate(-90 260.7 182.4)">IO13</text>
<text x="264.2" y="182.4" transform="rotate(-90 264.2 182.4)">SD2</text>
<text x="267.8" y="182.4" transform="rotate(-90 267.8 182.4)">SD3</text>
<text x="271.3" y="182.4" transform="rotate(-90 271.3 182.4)">CMD</text>
<text x="274.8" y="182.4" transform="rotate(-90 274.8 182.4)">CLK</text>
<text x="278.3" y="182.4" transform="rotate(-90 278.3 182.4)">SD0</text>
<text x="281.9" y="182.4" transform="rotate(-90 281.9 182.4)">SD1</text>
<text x="285.4" y="182.4" transform="rotate(-90 285.4 182.4)">IO15</text>
<text x="288.9" y="182.4" transform="rotate(-90 288.9 182.4)">IO2</text>
<text x="331.2" y="181.6">3</text>
<text x="331.2" y="185.1">4</text>
<text x="334.7" y="183.3">3</text>
<text x="159" y="188.6">5</text>
<text x="162.5" y="190.4">4</text>
<text x="162.5" y="186.9">5</text>
<text x="199.5" y="190.4">8</text>
<text x="203" y="188.6">8</text>
<text x="258.9" y="187.9" transform="rotate(-90 258.9 187.9)">16</text>
<text x="262.5" y="187.9" transform="rotate(-90 262.5 187.9)">17</text>
<text x="266" y="187.9" transform="rotate(-90 266 187.9)">18</text>
<text x="269.5" y="187.9" transform="rotate(-90 269.5 187.9)">19</text>
<text x="273" y="187.9" transform="rotate(-90 273 187.9)">20</text>
<text x="276.6" y="187.9" transform="rotate(-90 276.6 187.9)">21</text>
<text x="280.1" y="187.9" transform="rotate(-90 280.1 187.9)">22</text>
<text x="283.6" y="187.9" transform="rotate(-90 283.6 187.9)">23</text>
<text x="287.2" y="187.9" transform="rotate(-90 287.2 187.9)">24</text>
<text x="334.7" y="186.9">4</text>
<text x="159" y="195.7">3</text>
<text x="159" y="192.2">4</text>
<text x="162.5" y="197.4">2</text>
<text x="162.5" y="193.9">3</text>
<text x="199.5" y="197.4">6</text>
<text x="199.5" y="193.9">7</text>
<text x="203" y="195.7">6</text>
<text x="203" y="192.2">7</text>
<text x="159" y="202.7">1</text>
<text x="159" y="199.2">2</text>
<text x="162.5" y="201">1</text>
<text x="199.5" y="201">5</text>
<text x="203" y="202.7">4</text>
<text x="203" y="199.2">5</text>
<text x="199.5" y="208">3</text>
<text x="199.5" y="204.5">4</text>
<text x="203" y="209.8">2</text>
<text x="203" y="206.3">3</text>
<text x="199.5" y="215.1">1</text>
<text x="199.5" y="211.6">2</text>
<text x="203" y="213.3">1</text>
<text x="334.7" y="215.1">1</text>
<text x="291.2" y="220.4">1</text>
<text x="294.7" y="218.6">1</text>
<text x="334.7" y="218.6">2</text>
<text x="338.2" y="216.9">1</text>
<text x="338.2" y="220.4">2</text>
<text x="291.2" y="223.9">2</text>
<text x="291.2" y="227.4">3</text>
<text x="294.7" y="222.1">2</text>
<text x="294.7" y="225.7">3</text>
<text x="334.7" y="222.1">3</text>
<text x="334.7" y="225.7">4</text>
<text x="338.2" y="223.9">3</text>
<text x="338.2" y="227.4">4</text>
<text x="334.7" y="229.2">5</text>
<text x="338.2" y="231">5</text>
<text x="116" y="239.8">2</text>
<text x="116" y="236.3">1</text>
<text x="119.5" y="238">1</text>
<text x="207.8" y="240" transform="rotate(-90 207.8 240)">B9</text>
<text x="211.3" y="240" transform="rotate(-90 211.3 240)">B5</text>
<text x="214.8" y="240" transform="rotate(-90 214.8 240)">B4</text>
<text x="221.9" y="240" transform="rotate(-90 221.9 240)">A5</text>
<text x="116" y="243.3">3</text>
<text x="119.5" y="245.1">3</text>
<text x="119.5" y="241.5">2</text>
<text x="47.2" y="248.6">1</text>
<text x="50.7" y="250.4">1</text>
<text x="116" y="250.4">5</text>
<text x="116" y="246.8">4</text>
<text x="119.5" y="248.6">4</text>
<text x="209.5" y="250.3" transform="rotate(-90 209.5 250.3)">VBUS</text>
<text x="213.1" y="247.9" transform="rotate(-90 213.1 247.9)">CC2</text>
<text x="216.6" y="250.3" transform="rotate(-90 216.6 250.3)">VBUS</text>
<text x="223.7" y="247.9" transform="rotate(-90 223.7 247.9)">CC1</text>
<text x="47.2" y="255.7">3</text>
<text x="47.2" y="252.1">2</text>
<text x="50.7" y="257.4">3</text>
<text x="50.7" y="253.9">2</text>
<text x="119.5" y="252.1">5</text>
<text x="212.7" y="255.3" transform="rotate(-90 212.7 255.3)">4</text>
<text x="216.3" y="255.3" transform="rotate(-90 216.3 255.3)">3</text>
<text x="219.8" y="255.3" transform="rotate(-90 219.8 255.3)">2</text>
<text x="223.3" y="255.3" transform="rotate(-90 223.3 255.3)">1</text>
<text x="47.2" y="262.7">5</text>
<text x="47.2" y="259.2">4</text>
<text x="50.7" y="260.9">4</text>
<text x="211.3" y="258" transform="rotate(-90 211.3 258)">4</text>
<text x="214.8" y="258" transform="rotate(-90 214.8 258)">3</text>
<text x="218.4" y="258" transform="rotate(-90 218.4 258)">2</text>
<text x="221.9" y="258" transform="rotate(-90 221.9 258)">1</text>
<text x="50.7" y="264.5">5</text>
</g>
<g font-size="3.2" fill="#f00">
<text x="315.4" y="86.5" transform="rotate(-90 315.4 86.5)">8</text>
<text x="317.1" y="94.6" transform="rotate(-90 317.1 94.6)">VCC</text>
<text x="246.5" y="126.9">4</text>
<text x="250" y="128.7">SENSOR_VP</text>
</g>
<g font-size="2.5" fill="#00f">
<text x="206.6" y="42.2">1</text>
<text x="229.3" y="42.2">4</text>
<text x="206.6" y="49.3">2</text>
<text x="229.3" y="49.3">3</text>
<text x="199.5" y="75.7">3</text>
<text x="222.2" y="75.7">2</text>
<text x="199.5" y="82.8">4</text>
<text x="222.2" y="82.8">1</text>
</g>
</svg>
